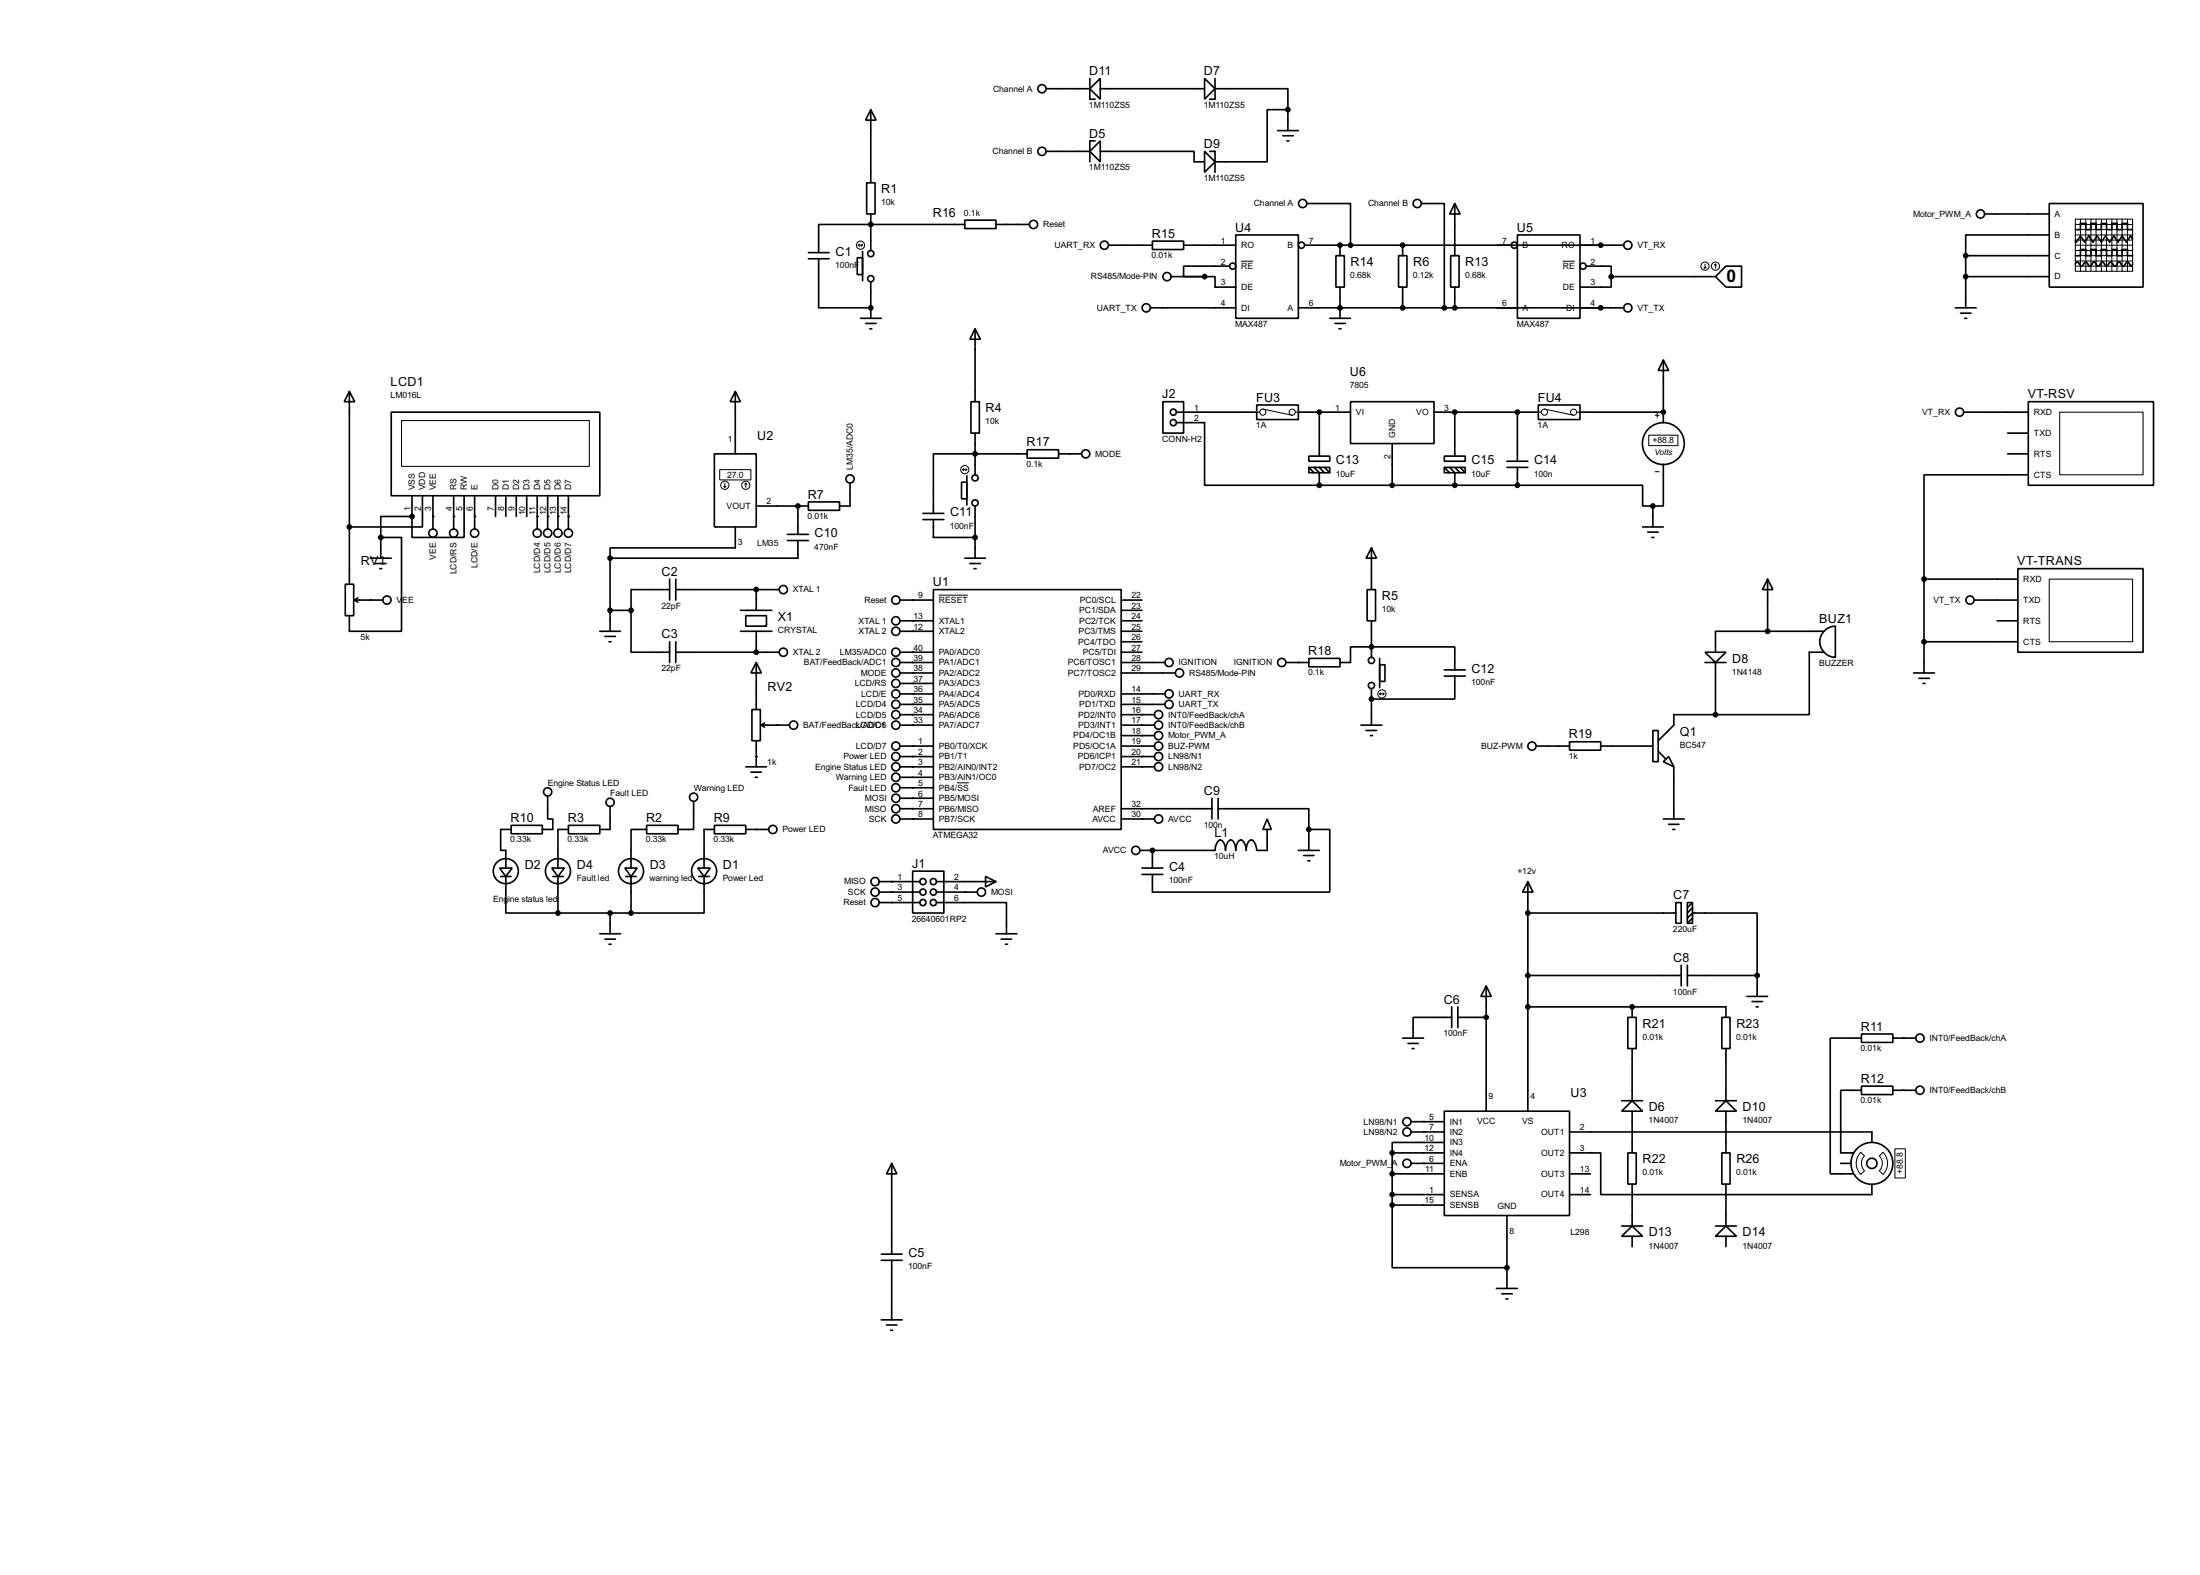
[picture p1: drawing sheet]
<svg xmlns="http://www.w3.org/2000/svg" width="536mm" height="383mm" viewBox="0 0 536 383" stroke-linecap="round" stroke-linejoin="round" font-family="sans-serif">
<g fill="none" stroke="#000" stroke-width=".4">
<path d="M265.5 19.1v5.1h1.3M293.4 19.1l2.6 2.5-2.6 2.6zM296 19.1v5.1h-1.3M212.1 26.7l1.3 2.6h-2.5zM212.1 26.7v17.8M254.8 21.6h10.7M254.8 36.9h10.7M265.5 21.6l2.5-2.5v5.1zM265.5 36.9l2.5-2.6v5.1zM266.8 34.3h-1.3v5.1M268 36.9h22.9v2.5h2.5M268 21.6h25.4"/>
<path d="M293.4 36.9l2.6 2.5-2.6 2.6zM294.7 36.9h1.3v5.1M296 21.6h17.7v5.1M311.2 31.8h5.1M312.5 33.1h2.5M313.5 34.3h.5M313.7 26.7h-5v12.7h-12.7M313.7 26.7v5.1M211.1 44.5h2.1v7.6h-2.1zM212.1 52.1v8.9M235 53.6h7.6v2.1h-7.6zM235 54.7h-35.6v6.8"/>
<path d="M242.6 54.7h8.2M270.1 59.7h10.6M280.7 58.7h7.6v2.1h-7.6zM288.3 59.7h12.7M301 57.2h15.3v20.3h-15.3zM317.8 59.7h77.7M318.3 49.6h10.7v10.1M326.4 59.7v2.6M341.7 59.7v2.6M346.3 49.6h5.5v25.4M354.4 49.6l1.3 2.5h-2.6zM354.4 49.6v12.7"/>
<path d="M369.6 57.2h15.3v20.3h-15.3zM483.4 52.1h15.8M499.2 49.6h22.8v20.3h-22.8zM499.2 57.2h-20.4v5.1M505.5 55.9h1.3v-1.5h1.3v1.5h1.2v-1.5h1.3v1.5h1.3v-1.5h1.2v1.5h1.3v-1.5h1.3v1.5h1.2v-1.5h1.3v1.5h1.3M519.5 58.2l-.5-.7-1 1.5-1.1-1.5-1 1.5-1-1.5-1 1.5-1-1.5-1 1.5-1.1-1.5-1 1.5-1-1.5-1 1.5-1-1.5-1 1.5-.3-.3M196.9 61.5h5.1M196.9 63h5.1M199.4 63v12h12.7M208.8 62.8h1.3v4.1h-1.3zM209.6 77.5h5.1M210.1 61.3v7.1"/>
<path d="M210.9 78.8h2.5M212.1 68.6v8.9M280.2 75h20.8M285.3 67.4h8.1M293.4 67.4h2.6v2.5h5M299.5 64.8h-11.2v2.6h5.1M316.3 75h79.2M323.9 77.5h5.1M325.2 78.8h2.5M325.4 62.3h2.1v7.6h-2.1zM326.4 69.9v7.6M340.7 62.3h2v7.6h-2z"/>
<path d="M341.7 69.9v5.1M353.4 62.3h2v7.6h-2zM354.4 69.9v5.1M386.4 64.8h6.1v2.6M392.5 67.4v2.5h-7.6M392.5 67.4h25.4M420.4 64.8h3.8v5.1h-3.8l-2.5-2.5zM476.3 75h5.1M477.6 76.3h2.5M478.6 77.5h.5M478.8 67.4h20.4M478.8 62.3v12.7"/>
<path d="M478.8 62.3h20.4M505.5 64.3l.5-.5 1 1 .5-.5a.54 .54 0 0 1 .8-.4l.2 .3a.58 .58 0 0 0 .6 .6 .58 .58 0 0 0 .5-.6l.5-.4 .5 .5a.54 .54 0 0 0 .7 .4l.8-.9 1 1 .5-.5a.54 .54 0 0 1 .8-.4l.8 .9 1-1 .7 .9a.6 .6 0 0 0 .9-.5l.4-.4 1 1 .3-.5M505.5 62.3h1.3v-1.5h1.3v1.5h1.2v-1.5h1.3v1.5h1.3v-1.5h1.2v1.5h1.3v-1.5h1.3v1.5h1.2v-1.5h1.3v1.5h1.3M85.1 95.3l1.3 2.5h-2.5zM85.1 95.3v47M179.1 95.3l1.3 2.5h-2.5zM179.1 95.3v15.2M211.9 80.1h.5M236.5 97.8h2.1v7.7h-2.1zM237.5 80.1l1.3 2.5h-2.5zM237.5 80.1v17.7M283.3 97.8h5v7.7h-5z"/>
<path d="M306.1 98.6h10.2v3.6h-10.2zM326.2 80.1h.5M329 97.8h20.3v10.2h-20.3zM374.7 98.6h10.2v3.6h-10.2zM405.2 87.7l1.3 2.5h-2.6zM405.2 87.7v15.2M494.1 97.8h30.5v20.4h-30.5zM95.3 100.4h50.8v20.3h-50.8zM174 110.5h10.2v17.8h-10.2zM207.1 117.7v5.5h-2.6M234.2 117.4h1.3v4.1h-1.3zM235.5 115.9v7.1"/>
<path d="M237.5 105.5v10.1M250.2 109.5h7.7v2.1h-7.7zM250.2 110.5h-22.8v14.5M257.9 110.5h5.6M286.6 102.9h6.8v15.3h28M286.6 100.4h19.5M316.3 100.4h12.7M318.8 111.1h5.1v1.2h-5.1zM318.8 113.8h5.1v1.3h-5.1zM318.8 113.8l1.3 1.3M320.1 113.8l1.3 1.3v3.1M321.4 100.4v10.7"/>
<path d="M321.4 118.2h48.2M321.4 113.8l1.2 1.3M322.6 113.8l1.3 1.3M339.1 108v10.2M349.3 100.4h25.4M351.8 111.1h5.1v1.2h-5.1zM351.8 113.8h5.1v1.3h-5.1zM351.8 113.8l1.3 1.3M353.1 113.8l1.3 1.3v3.1M354.4 100.4v10.7M354.4 113.8l1.3 1.3M355.7 113.8l1.2 1.3"/>
<path d="M367.1 113.8h5.1M367.1 112.3h5.1M369.6 118.2h30.5v5h2.5M369.6 100.4v11.9M369.6 113.8v4.4M384.9 100.4h20.3M405.2 113.1v10.1h-2.6M478.3 100.4h15.8M489 110.5h5.1M489 105.5h5.1M494.1 115.6h-25.4v25.4M90.2 135.9h5.1"/>
<path d="M91.5 137.2h2.5M92.5 138.5h.5M92.8 130.9h5v22.8h-12.7v-3.8M92.8 130.9v5M100.4 125.8h-7.6v5.1M100.4 120.7v5.1M102.9 120.7v7.6h-17.8M105.5 120.7v8.1M110.5 120.7v8.1M113.1 120.7v10.2h-12.7v-5.1M115.6 120.7v8.1M120.7 120.7v5.1"/>
<path d="M123.2 120.7v5.1M125.8 120.7v5.1M128.3 120.7v5.1M130.9 120.7v8.1M133.4 120.7v8.1M135.9 120.7v8.1M138.5 120.7v8.1M148.6 135.9v17.8M179.1 128.3v5.1h-30.5v2.5M184.2 123.2h12.7M191.8 131.6h5.1M191.8 130.1h5.1"/>
<path d="M194.4 123.2v6.9M194.4 131.6v4.3h-45.8M196.9 122.2h7.6v2.1h-7.6zM224.8 125h5.1M224.8 126.5h5.1M227.4 126.5v4.4h10.1M235 135.9h5.1M236.3 137.2h2.5M237.3 138.5h.5M237.5 123.2v12.7M334.1 133.4l1.2 2.5h-2.5zM334.1 133.4v10.2"/>
<path d="M400.1 128.3h5.1M401.4 129.6h2.5M402.4 130.9h.5M402.6 123.2v5.1M491.5 138.5h30.5v20.3h-30.5zM84.1 142.3h2.1v7.6h-2.1zM86.4 146.1h6.9M86.4 146.1l.8 .5M87.2 145.6l-.8 .5M146.1 153.7h5.1M147.4 155h2.5M148.4 156.3h.5"/>
<path d="M148.6 148.6h5.1M153.7 148.6v10.2h9.4M163.1 143.6h-9.4v5M163.1 141v5.1M163.1 156.3v5M164.6 143.6h25.2M164.6 158.8h25.2M164.6 141v5.1M164.6 156.3v5M180.4 148.6h7.6M180.4 153.7h7.6M181.7 149.9h5v2.6h-5z"/>
<path d="M184.2 143.6v5M184.2 153.7v5.1M219.3 153.7h8.1M219.3 146.1h8.1M219.3 158.8h8.1M219.3 151.2h8.1M227.4 143.6h45.7v58.4h-45.7zM273.1 148.6h5.1M273.1 153.7h5.1M273.1 156.3h5.1M273.1 146.1h5.1M273.1 158.8h5.1"/>
<path d="M273.1 151.2h5.1M333 143.6h2.1v7.6h-2.1zM334.1 151.2v8.9M415.3 158.8h5.1l-2.5 2.5zM430.6 141l1.3 2.6h-2.6zM430.6 153.7h-12.7v5.1M430.6 153.7h13.7M430.6 141v12.7M444.3 158.8h-3.6v15.2h-22.8M444.4 153.6a3.8 3.8 0 0 1 2.7-1.1v7.6a3.8 3.8 0 0 1-3.5-2.4 3.8 3.8 0 0 1 .8-4.1zM468.7 141v22.9M468.7 156.3h22.8"/>
<path d="M468.7 141h22.8M480.9 146.1h10.6M486.5 151.2h5M183.2 172.8h2v7.6h-2zM184.2 161.3l1.3 2.6h-2.6zM184.2 161.3v11.5M185.5 176.6h6.8M185.5 176.6l.7 .5M186.2 176.1l-.7 .5M219.3 174h8.1M219.3 169h8.1M219.3 171.5h8.1"/>
<path d="M219.3 161.3h8.1M219.3 163.9h8.1M219.3 176.6h8.1M219.3 166.4h8.1M273.1 174h8.1M273.1 169h10.7M273.1 171.5h10.7M273.1 161.3h10.7M273.1 163.9h13.2M273.1 176.6h8.1M273.1 179.1h8.1M313.2 161.3h5.6"/>
<path d="M318.8 160.3h7.6v2.1h-7.6zM326.4 161.3h2.6v-3.8h25.4v5.6M331.5 176.6h5.1M332.8 177.9h2.5M333.8 179.1h.5M334.1 167.7v8.9M336.1 161.9h1.3v4h-1.3zM336.1 160.3v7.1M351.8 163.1h5.1M351.8 164.6h5.1M354.4 164.6v5.6h-20.3M402.6 177.9h1.3v7.6h-1.3z"/>
<path d="M415.3 161.3h5.1M417.9 174h-10.2v2.6l-3.8 3.8M417.9 161.3v12.7M466.1 163.9h5.1M467.4 165.2h2.6M468.4 166.4h.5M133.4 193.9v5.5h1.3v2.6h-2.6M148.6 196.4v5.6h-2.5M169 195.1v6.9h-3.8M181.7 186.7h5M182.9 188h2.6M184 189.3h.5"/>
<path d="M184.2 180.4v6.3M219.3 181.7h8.1M219.3 196.9h8.1M219.3 186.7h8.1M219.3 189.3h8.1M219.3 199.4h8.1M219.3 184.2h8.1M219.3 191.8h8.1M219.3 194.4h8.1M273.1 181.7h8.1M273.1 196.9h22.1M273.1 186.7h8.1"/>
<path d="M273.1 199.4h8.1M273.1 184.2h8.1M295.2 194.4v5M296.7 196.9h22.1v5.1M296.7 194.4v5M308.7 199.4l1 2.6h-2.1zM374.2 181.7h8.1M382.3 180.6h7.6v2.1h-7.6zM389.9 181.7h12.7M403.9 182.9l1.8 1.8M405.2 185.5l1.3-1.3 1.2 2.5zM405.2 199.4h5.1"/>
<path d="M407.7 186.7v12.7M121.7 211.4h3.1l-1.6 2zM122 213.4h2.5M123.2 213.4v8.9h12.7M124.5 201h7.6v2h-7.6zM124.5 202h-2.5v5.1h1.2v4.3M134.4 211.4h3.1l-1.6 2zM134.7 213.4h2.5M135.9 213.4v8.9M138.5 201h7.6v2h-7.6zM138.5 202h-2.6v9.4M152.2 211.4h3l-1.5 2z"/>
<path d="M152.5 213.4h2.5M153.7 213.4v8.9M157.5 201h7.7v2h-7.7zM157.5 202h-3.8v9.4M170 211.4h3l-1.5 2zM170.2 213.4h2.6M171.5 213.4v8.9h-17.8M174 201h7.7v2h-7.7zM174 202h-2.5v9.4M181.7 202h5.6M214.2 214.7h9.9M214.2 219.8h9.9"/>
<path d="M214.2 217.2h9.9M222.3 212.1h7.6v10.2h-7.6zM228.1 219.8h17.1v7.6M228.1 214.7h14.5M228.1 217.2h10M240.1 213.4l2.5 1.3-2.5 1.3zM278.2 212.9h5.1M278.2 211.4h5.1M280.7 207.1v4.3M308.7 202v5.1h-2.6l-.2-1.3a1.3 1.3 0 0 0-1.4-1.2 2.73 2.73 0 0 0-.9 2.5l-.3-1.3a1.29 1.29 0 0 0-1.4-1.2 2.8 2.8 0 0 0-.9 2.5v-.7a2.03 2.03 0 0 0-1.2-1.9 2.68 2.68 0 0 0-1.3 2.6v-.7a2.06 2.06 0 0 0-1.3-1.9 2.68 2.68 0 0 0-1.2 2.6h-18.3M316.3 207.1h5.1M317.6 208.3h2.5"/>
<path d="M318.6 209.6h.5M318.8 202h5.1v15.2h-43.2v-4.3M318.8 202v5.1M372.2 214.7l1.2 2.5h-2.5zM372.2 214.7v55.9M406.5 200.7h2.5M407.5 202h.5M408.2 219.8h1.3v5h-1.3zM411 219.8h1.3v5h-1.3zM412.3 219.8l-1.3 1.2M135.9 222.3h17.8M146.1 227.4h5.1"/>
<path d="M147.4 228.7h2.5M148.4 229.9h.5M148.6 222.3v5.1M242.6 227.4h5.1M243.9 228.7h2.5M244.9 229.9h.5M372.2 222.3h36M372.2 237.5h37.3M409.5 235v5.1M411 223.6l1.3-1.3h15.7v15.2M411 237.5h17M411 235v5.1"/>
<path d="M412.3 221l-1.3 1.3M412.3 223.6l-1.3 1.2M428 237.5v5.1M341.7 252.8h5.1M343 254.1h2.5M344 255.3h.5M353.6 247.7h-9.4v5.1M353.6 245.2v5M355.1 247.7h6.9M355.1 245.2v5M362 240.1l1.3 2.5h-2.6zM362 240.1v30.5"/>
<path d="M372.2 245.2h48.2v2.5M396.5 247.7h2.1v7.6h-2.1zM397.6 245.2v2.5M397.6 255.3v12.7M419.4 247.7h2v7.6h-2zM420.4 255.3v12.7M425.5 242.6h5.1M426.8 243.9h2.5M427.8 245.2h.5M453.4 251.8h7.7v2h-7.7zM453.4 252.8h-7.6v33h5.6M461.1 252.8h5.6"/>
<path d="M343.7 275.6h8.1M343.7 273.1h8.1M351.8 270.6h30.5v25.4h-30.5zM351.8 278.2h-12.7v2.5M382.3 275.6h73.7v2.6M395 268h5.1M397.6 268l2.5 2.6h-5.1zM397.6 270.6v10.1M417.9 268h5.1M420.4 268l2.6 2.6h-5.1zM420.4 270.6v10.1M453.4 264.5h7.7v2h-7.7z"/>
<path d="M453.4 265.5h-5v15.2h3M461.1 265.5h5.6M217.2 283.3l1.3 2.5h-2.5zM217.2 283.3v22.1M339.1 293.4v15.3h28M339.1 280.7v12.7M339.1 285.8h12.7M339.1 280.7h12.7M339.1 290.9h12.7M339.1 293.4h12.7M343.7 283.3h8.1M367.1 296v17.7"/>
<path d="M382.3 280.7h7.6v10.2h66.1v-2.6M382.3 285.8h5.1M382.3 290.9h5.1M395 298.5h5.1M396.5 280.7h2.1v7.6h-2.1zM397.6 288.3v10.2M417.9 298.5h5.1M419.4 280.7h2v7.6h-2zM420.4 288.3v10.2M448.4 283.3h2.5M214.7 306.9h5.1M214.7 305.4h5.1"/>
<path d="M217.2 306.9v14.5M364.5 313.7h5.1M365.8 315h2.6M366.8 316.3h.5M395 301l2.6-2.5 2.5 2.5zM397.6 301v2.6M417.9 301l2.5-2.5 2.6 2.5zM420.4 301v2.6M214.7 321.4h5.1M216 322.6h2.5M217 323.9h.5"/>
<circle cx="253.8" cy="36.9" r="1"/>
<circle cx="253.8" cy="21.6" r="1"/>
<circle cx="251.7" cy="54.7" r="1"/>
<circle cx="269" cy="59.7" r="1"/>
<circle cx="317" cy="59.7" r=".75"/>
<circle cx="317.3" cy="49.6" r="1"/>
<circle cx="345.2" cy="49.6" r="1"/>
<circle cx="368.8" cy="59.7" r=".75"/>
<circle cx="396.5" cy="59.7" r="1"/>
<circle cx="482.4" cy="52.1" r="1"/>
<circle cx="212.1" cy="67.9" r=".75"/>
<circle cx="212.1" cy="61.8" r=".75"/>
<circle cx="279.2" cy="75" r="1"/>
<circle cx="284.2" cy="67.4" r="1"/>
<circle cx="300.2" cy="64.8" r=".75"/>
<circle cx="385.6" cy="64.8" r=".75"/>
<circle cx="396.5" cy="75" r="1"/>
<circle cx="207" cy="116.6" r="1"/>
<circle cx="237.5" cy="116.4" r=".75"/>
<circle cx="264.4" cy="110.5" r="1"/>
<circle cx="285.8" cy="100.4" r=".75"/>
<circle cx="285.8" cy="102.9" r=".75"/>
<circle cx="405.1" cy="108" r="5.1"/>
<circle cx="477.3" cy="100.4" r="1"/>
<circle cx="105.4" cy="129.8" r="1"/>
<circle cx="110.5" cy="129.8" r="1"/>
<circle cx="115.6" cy="129.8" r="1"/>
<circle cx="130.8" cy="129.8" r="1"/>
<circle cx="133.4" cy="129.8" r="1"/>
<circle cx="135.9" cy="129.8" r="1"/>
<circle cx="138.4" cy="129.8" r="1"/>
<circle cx="237.5" cy="122.5" r=".75"/>
<circle cx="94.2" cy="146.1" r="1"/>
<circle cx="190.8" cy="158.8" r="1"/>
<circle cx="190.8" cy="143.6" r="1"/>
<circle cx="218.2" cy="146.1" r="1"/>
<circle cx="218.2" cy="151.2" r="1"/>
<circle cx="218.2" cy="153.7" r="1"/>
<circle cx="218.2" cy="158.8" r="1"/>
<circle cx="479.8" cy="146.1" r="1"/>
<circle cx="193.3" cy="176.6" r="1"/>
<circle cx="218.2" cy="174" r="1"/>
<circle cx="218.2" cy="176.6" r="1"/>
<circle cx="218.2" cy="166.4" r="1"/>
<circle cx="218.2" cy="169" r="1"/>
<circle cx="218.2" cy="171.5" r="1"/>
<circle cx="218.2" cy="163.9" r="1"/>
<circle cx="218.2" cy="161.3" r="1"/>
<circle cx="282.2" cy="176.6" r="1"/>
<circle cx="282.2" cy="174" r="1"/>
<circle cx="282.2" cy="179.1" r="1"/>
<circle cx="284.7" cy="171.5" r="1"/>
<circle cx="284.7" cy="169" r="1"/>
<circle cx="284.7" cy="161.3" r="1"/>
<circle cx="287.3" cy="163.9" r="1"/>
<circle cx="312.2" cy="161.3" r="1"/>
<circle cx="334" cy="160.8" r=".75"/>
<circle cx="334" cy="166.9" r=".75"/>
<circle cx="133.4" cy="192.8" r="1"/>
<circle cx="148.6" cy="195.4" r="1"/>
<circle cx="168.9" cy="194.1" r="1"/>
<circle cx="218.2" cy="191.8" r="1"/>
<circle cx="218.2" cy="181.7" r="1"/>
<circle cx="218.2" cy="189.3" r="1"/>
<circle cx="218.2" cy="186.7" r="1"/>
<circle cx="218.2" cy="199.4" r="1"/>
<circle cx="218.2" cy="184.2" r="1"/>
<circle cx="218.2" cy="196.9" r="1"/>
<circle cx="218.2" cy="194.4" r="1"/>
<circle cx="282.2" cy="184.2" r="1"/>
<circle cx="282.2" cy="181.7" r="1"/>
<circle cx="282.2" cy="186.7" r="1"/>
<circle cx="282.2" cy="199.4" r="1"/>
<circle cx="373.1" cy="181.7" r="1"/>
<circle cx="123.2" cy="212.1" r="3.1"/>
<circle cx="135.9" cy="212.1" r="3.1"/>
<circle cx="153.7" cy="212.1" r="3.1"/>
<circle cx="171.5" cy="212.1" r="3.1"/>
<circle cx="188.2" cy="202" r="1"/>
<circle cx="213.1" cy="219.8" r="1"/>
<circle cx="213.1" cy="217.2" r="1"/>
<circle cx="213.1" cy="214.7" r="1"/>
<circle cx="224.8" cy="219.8" r=".75"/>
<circle cx="224.8" cy="214.7" r=".75"/>
<circle cx="224.8" cy="217.2" r=".75"/>
<circle cx="227.3" cy="214.7" r=".75"/>
<circle cx="227.3" cy="217.2" r=".75"/>
<circle cx="227.3" cy="219.8" r=".75"/>
<circle cx="239" cy="217.2" r="1"/>
<circle cx="276.6" cy="207.1" r="1"/>
<circle cx="467.6" cy="252.8" r="1"/>
<circle cx="342.7" cy="275.6" r="1"/>
<circle cx="342.7" cy="273.1" r="1"/>
<circle cx="467.6" cy="265.5" r="1"/>
<circle cx="342.7" cy="283.3" r="1"/>
<circle cx="455.9" cy="283.3" r="5.1"/>
<circle cx="455.9" cy="283.3" r="1.25"/>
</g>
<g fill="#000">
<circle cx="212.1" cy="54.7" r=".2"/>
<circle cx="326.4" cy="59.7" r=".2"/>
<circle cx="341.7" cy="59.7" r=".2"/>
<circle cx="389.9" cy="59.7" r=".2"/>
<circle cx="212.1" cy="75" r=".2"/>
<circle cx="326.4" cy="75" r=".2"/>
<circle cx="389.9" cy="75" r=".2"/>
<circle cx="260.4" cy="110.5" r=".2"/>
<circle cx="321.4" cy="118.2" r=".2"/>
<circle cx="354.4" cy="100.4" r=".2"/>
<circle cx="354.4" cy="118.2" r=".2"/>
<circle cx="369.6" cy="118.2" r=".2"/>
<circle cx="405.2" cy="100.4" r=".2"/>
<circle cx="100.4" cy="125.8" r=".2"/>
<circle cx="105.5" cy="125.8" r=".2"/>
<circle cx="110.5" cy="125.8" r=".2"/>
<circle cx="115.6" cy="125.8" r=".2"/>
<circle cx="130.9" cy="125.8" r=".2"/>
<circle cx="133.4" cy="125.8" r=".2"/>
<circle cx="135.9" cy="125.8" r=".2"/>
<circle cx="138.5" cy="125.8" r=".2"/>
<circle cx="194.4" cy="123.2" r=".2"/>
<circle cx="90.2" cy="146.1" r=".2"/>
<circle cx="222.3" cy="153.7" r=".2"/>
<circle cx="222.3" cy="158.8" r=".2"/>
<circle cx="222.3" cy="151.2" r=".2"/>
<circle cx="222.3" cy="146.1" r=".2"/>
<circle cx="334.1" cy="157.5" r=".2"/>
<circle cx="189.3" cy="176.6" r=".2"/>
<circle cx="222.3" cy="169" r=".2"/>
<circle cx="222.3" cy="166.4" r=".2"/>
<circle cx="222.3" cy="163.9" r=".2"/>
<circle cx="222.3" cy="176.6" r=".2"/>
<circle cx="222.3" cy="174" r=".2"/>
<circle cx="222.3" cy="171.5" r=".2"/>
<circle cx="222.3" cy="161.3" r=".2"/>
<circle cx="278.2" cy="176.6" r=".2"/>
<circle cx="278.2" cy="174" r=".2"/>
<circle cx="278.2" cy="179.1" r=".2"/>
<circle cx="316.3" cy="161.3" r=".2"/>
<circle cx="334.1" cy="170.2" r=".2"/>
<circle cx="184.2" cy="184.2" r=".2"/>
<circle cx="222.3" cy="186.7" r=".2"/>
<circle cx="222.3" cy="184.2" r=".2"/>
<circle cx="222.3" cy="194.4" r=".2"/>
<circle cx="222.3" cy="199.4" r=".2"/>
<circle cx="222.3" cy="196.9" r=".2"/>
<circle cx="222.3" cy="181.7" r=".2"/>
<circle cx="222.3" cy="191.8" r=".2"/>
<circle cx="278.2" cy="184.2" r=".2"/>
<circle cx="278.2" cy="199.4" r=".2"/>
<circle cx="278.2" cy="181.7" r=".2"/>
<circle cx="278.2" cy="186.7" r=".2"/>
<circle cx="184.2" cy="202" r=".2"/>
<circle cx="217.2" cy="217.2" r=".2"/>
<circle cx="217.2" cy="214.7" r=".2"/>
<circle cx="217.2" cy="219.8" r=".2"/>
<circle cx="235" cy="217.2" r=".2"/>
<circle cx="280.7" cy="207.1" r=".2"/>
<circle cx="397.6" cy="245.2" r=".2"/>
<circle cx="463.6" cy="252.8" r=".2"/>
<circle cx="346.8" cy="273.1" r=".2"/>
<circle cx="346.8" cy="275.6" r=".2"/>
<circle cx="463.6" cy="265.5" r=".2"/>
<circle cx="346.8" cy="283.3" r=".2"/>
</g>
<g fill="#000" stroke="#000" stroke-width=".4">
<circle cx="313.7" cy="26.7" r=".5"/>
<circle cx="212.1" cy="54.7" r=".5"/>
<circle cx="326.4" cy="59.7" r=".5"/>
<circle cx="328.9" cy="59.7" r=".5"/>
<circle cx="341.6" cy="59.7" r=".5"/>
<circle cx="389.9" cy="59.7" r=".5"/>
<circle cx="212.1" cy="75" r=".5"/>
<circle cx="293.4" cy="67.4" r=".5"/>
<circle cx="326.4" cy="75" r=".5"/>
<circle cx="341.6" cy="75" r=".5"/>
<circle cx="351.8" cy="75" r=".5"/>
<circle cx="354.3" cy="75" r=".5"/>
<circle cx="389.9" cy="75" r=".5"/>
<circle cx="392.4" cy="67.4" r=".5"/>
<circle cx="478.8" cy="62.3" r=".5"/>
<circle cx="478.8" cy="67.4" r=".5"/>
<circle cx="237.5" cy="110.5" r=".5"/>
<circle cx="321.3" cy="118.2" r=".5"/>
<circle cx="321.3" cy="100.4" r=".5"/>
<circle cx="339.1" cy="118.2" r=".5"/>
<circle cx="354.3" cy="118.2" r=".5"/>
<circle cx="354.3" cy="100.4" r=".5"/>
<circle cx="369.6" cy="118.2" r=".5"/>
<circle cx="369.6" cy="100.4" r=".5"/>
<circle cx="405.1" cy="100.4" r=".5"/>
<circle cx="85.1" cy="128.3" r=".5"/>
<circle cx="92.7" cy="130.9" r=".5"/>
<circle cx="100.3" cy="125.8" r=".5"/>
<circle cx="148.6" cy="135.9" r=".5"/>
<circle cx="194.3" cy="123.2" r=".5"/>
<circle cx="237.5" cy="130.9" r=".5"/>
<circle cx="402.6" cy="123.2" r=".5"/>
<circle cx="148.6" cy="148.6" r=".5"/>
<circle cx="153.7" cy="148.6" r=".5"/>
<circle cx="184.2" cy="158.8" r=".5"/>
<circle cx="184.2" cy="143.6" r=".5"/>
<circle cx="334" cy="157.5" r=".5"/>
<circle cx="430.5" cy="153.7" r=".5"/>
<circle cx="468.6" cy="156.3" r=".5"/>
<circle cx="468.6" cy="141" r=".5"/>
<circle cx="334" cy="170.2" r=".5"/>
<circle cx="417.8" cy="174" r=".5"/>
<circle cx="280.7" cy="207.1" r=".5"/>
<circle cx="318.8" cy="202" r=".5"/>
<circle cx="135.9" cy="222.3" r=".5"/>
<circle cx="148.6" cy="222.3" r=".5"/>
<circle cx="153.7" cy="222.3" r=".5"/>
<circle cx="372.1" cy="237.5" r=".5"/>
<circle cx="372.1" cy="222.3" r=".5"/>
<circle cx="428" cy="237.5" r=".5"/>
<circle cx="362" cy="247.7" r=".5"/>
<circle cx="372.1" cy="245.2" r=".5"/>
<circle cx="397.5" cy="245.2" r=".5"/>
<circle cx="339.1" cy="285.8" r=".5"/>
<circle cx="339.1" cy="280.7" r=".5"/>
<circle cx="339.1" cy="290.9" r=".5"/>
<circle cx="339.1" cy="293.4" r=".5"/>
<circle cx="367" cy="308.7" r=".5"/>
</g>
<g fill="none" stroke="#000" stroke-width=".24">
<path d="M209.1 59.7h1M209.1 59.7l.3 .3M209.4 59.5l-.3 .2M209.9 59.5l.2 .2M210.1 59.7l-.2 .3M505.5 59.7h14M505.5 57.2h14M505.5 54.7h14M505.5 55.9h14M505.5 58.5h14M506.8 53.4v12.7M508.1 53.4v12.7"/>
<path d="M509.3 53.4v12.7M510.6 53.4v12.7M511.9 53.4v12.7M513.1 53.4v12.7M514.4 53.4v12.7M515.7 53.4v12.7M516.9 53.4v12.7M518.2 53.4v12.7M302.3 63.6h3M380.6 63.6h3M415.1 65.1l.2 .2M415.3 64.3v1"/>
<path d="M415.6 65.1l-.3 .2M417.9 64.3l.2 .3M417.9 64.3l-.3 .3M417.9 64.3v1M505.5 61h14M505.5 62.3h14M505.5 63.6h14M505.5 64.8h14M307.6 99.6l7.2 1.5M376.2 99.6l7.1 1.5M175.3 114.4h7.6v2.5h-7.6zM176.3 118.4l.3 .3"/>
<path d="M176.6 117.7v1M176.8 118.4l-.2 .3M181.7 117.7l-.3 .2M181.7 117.7l.2 .2M181.7 117.7v1M234.5 114.4h1M234.5 114.4l.3 .2M234.8 114.1l-.3 .3M235.3 114.1l.2 .3M235.5 114.4l-.2 .2M306.1 100.4h.8M315.5 100.4h.8"/>
<path d="M374.7 100.4h.8M384.1 100.4h.8M401.6 106h7.1v2.5h-7.1zM403.2 101.1h1M403.2 114.9h1M403.7 100.6v1.1M228.7 144.9h7.1M336.1 169h1M336.1 169l.3 .2M336.4 168.7l-.3 .3M336.9 168.7l.2 .3M337.1 169l-.2 .2"/>
<path d="M233.2 190.6h2.8M461.6 279.7h2.5v7.1h-2.5zM453.3 280.6l.9 .9a2.54 2.54 0 0 0 0 3.6l-.9 .9a3.8 3.8 0 0 1 0-5.4zM458.7 280.6a3.8 3.8 0 0 1 0 5.4l-.9-.9a2.54 2.54 0 0 0 0-3.6z"/>
<circle cx="209.6" cy="59.7" r="1"/>
<circle cx="415.3" cy="64.8" r="1"/>
<circle cx="417.8" cy="64.8" r="1"/>
<circle cx="176.5" cy="118.2" r="1"/>
<circle cx="181.6" cy="118.2" r="1"/>
<circle cx="235" cy="114.4" r="1"/>
<circle cx="307.6" cy="100.4" r=".75"/>
<circle cx="314.7" cy="100.4" r=".75"/>
<circle cx="376.2" cy="100.4" r=".75"/>
<circle cx="383.3" cy="100.4" r=".75"/>
<circle cx="336.6" cy="169" r="1"/>
</g>
<path d="M505.5 53.4h14v12.7h-14zM97.8 102.4h45.8v11.2h-45.8zM501.7 100.4h20.3v15.2h-20.3zM499.2 141h20.3v15.3h-20.3z" fill="none" stroke="#000" stroke-width=".25"/>
<text font-size="4.8" x="420.6" y="68.7">0</text>
<g font-size="3.4">
<text x="265.3" y="18.3">D11</text>
<text x="293.3" y="18.3">D7</text>
<text x="265.3" y="33.5">D5</text>
<text x="293.3" y="36">D9</text>
<text x="214.7" y="47.1">R1</text>
<text x="227.2" y="52.8">R16</text>
<text x="280.6" y="57.9">R15</text>
<text x="300.9" y="56.4">U4</text>
<text x="369.5" y="56.4">U5</text>
<text x="203.5" y="62.2">C1</text>
<text x="329" y="64.8">R14</text>
<text x="344.2" y="64.8">R6</text>
<text x="356.9" y="64.8">R13</text>
<text x="95.2" y="94">LCD1</text>
<text x="328.8" y="91.5">U6</text>
<text x="240.1" y="100.3">R4</text>
<text x="283.1" y="97">J2</text>
<text x="306" y="97.8">FU3</text>
<text x="374.6" y="97.8">FU4</text>
<text x="493.9" y="97">VT-RSV</text>
<text x="184.5" y="107.2">U2</text>
<text x="250.1" y="108.7">R17</text>
<text x="325.4" y="113">C13</text>
<text x="358.4" y="113">C15</text>
<text x="373.7" y="113">C14</text>
<text x="196.8" y="121.4">R7</text>
<text x="231.4" y="125.7">C11</text>
<text x="198.4" y="130.9">C10</text>
<text x="87.9" y="137.6">RV1</text>
<text x="491.4" y="137.6">VT-TRANS</text>
<text x="161.2" y="140.2">C2</text>
<text x="227.2" y="142.8">U1</text>
<text x="336.6" y="146.1">R5</text>
<text x="161.2" y="155.5">C3</text>
<text x="189.5" y="151.2">X1</text>
<text x="443.1" y="151.7">BUZ1</text>
<text x="318.7" y="159.5">R18</text>
<text x="421.9" y="161.4">D8</text>
<text x="358.4" y="163.9">C12</text>
<text x="187" y="168.2">RV2</text>
<text x="382.2" y="179.8">R19</text>
<text x="409.2" y="179.1">Q1</text>
<text x="293.3" y="193.6">C9</text>
<text x="124.4" y="200.2">R10</text>
<text x="138.3" y="200.2">R3</text>
<text x="157.4" y="200.2">R2</text>
<text x="173.9" y="200.2">R9</text>
<text x="295.8" y="203.7">L1</text>
<text x="127.8" y="211.6">D2</text>
<text x="140.5" y="211.6">D4</text>
<text x="158.3" y="211.6">D3</text>
<text x="176.1" y="211.6">D1</text>
<text x="222.2" y="211.3">J1</text>
<text x="284.8" y="212.2">C4</text>
<text x="407.6" y="219">C7</text>
<text x="407.6" y="234.2">C8</text>
<text x="351.7" y="244.4">C6</text>
<text x="400.1" y="250.3">R21</text>
<text x="423" y="250.3">R23</text>
<text x="453.3" y="251">R11</text>
<text x="453.3" y="263.7">R12</text>
<text x="382.6" y="267.2">U3</text>
<text x="401.6" y="270.6">D6</text>
<text x="424.5" y="270.6">D10</text>
<text x="400.1" y="283.3">R22</text>
<text x="423" y="283.3">R26</text>
<text x="401.6" y="301.1">D13</text>
<text x="424.5" y="301.1">D14</text>
<text x="221.3" y="306.1">C5</text>
</g>
<g font-size="2.4">
<text x="241.9" y="22.3">Channel A</text>
<text x="265.3" y="26.2">1M110ZS5</text>
<text x="293.2" y="26.2">1M110ZS5</text>
<text x="241.8" y="37.5">Channel B</text>
<text x="265.3" y="41.5">1M110ZS5</text>
<text x="293.2" y="44.1">1M110ZS5</text>
<text x="214.6" y="50">10k</text>
<text x="234.8" y="52.7">0.1k</text>
<text x="305.4" y="50.2">Channel A</text>
<text x="333.2" y="50.2">Channel B</text>
<text x="466" y="52.8">Motor_PWM_A</text>
<text x="500.4" y="52.8">A</text>
<text x="254.1" y="55.4">Reset</text>
<text x="297.4" y="59.3">1</text>
<text x="318.8" y="59.3">7</text>
<text x="365.9" y="59.3">7</text>
<text x="387.4" y="59.3">1</text>
<text x="500.4" y="57.9">B</text>
<text x="203.5" y="65.3">100nF</text>
<text x="256.8" y="60.4">UART_RX</text>
<text x="280.5" y="62.8">0.01k</text>
<text x="297.4" y="64.4">2</text>
<text x="302.3" y="60.4">RO</text>
<text x="302.3" y="65.5">RE</text>
<text x="313.6" y="60.4">B</text>
<text x="370.9" y="60.4">B</text>
<text x="380.4" y="60.4">RO</text>
<text x="380.6" y="65.5">RE</text>
<text x="387.4" y="64.4">2</text>
<text x="398.8" y="60.4">VT_RX</text>
<text x="500.4" y="62.9">C</text>
<text x="265.7" y="68.1">RS485/Mode-PIN</text>
<text x="297.4" y="69.5">3</text>
<text x="302.3" y="70.6">DE</text>
<text x="328.9" y="67.7">0.68k</text>
<text x="344.2" y="67.7">0.12k</text>
<text x="356.9" y="67.7">0.68k</text>
<text x="380.6" y="70.6">DE</text>
<text x="387.4" y="69.5">3</text>
<text x="500.4" y="68.1">D</text>
<text x="267.2" y="75.6">UART_TX</text>
<text x="297.4" y="74.6">4</text>
<text x="302.3" y="75.6">DI</text>
<text x="313.6" y="75.6">A</text>
<text x="318.8" y="74.6">6</text>
<text x="365.9" y="74.6">6</text>
<text x="370.9" y="75.6">A</text>
<text x="381.5" y="75.6">DI</text>
<text x="387.4" y="74.6">4</text>
<text x="398.8" y="75.6">VT_TX</text>
<text x="300.8" y="79.6">MAX487</text>
<text x="369.4" y="79.6">MAX487</text>
<text x="328.8" y="94.5">7805</text>
<text x="95.1" y="97">LM016L</text>
<text x="290.9" y="100">1</text>
<text x="325.3" y="100">1</text>
<text x="330.3" y="101">VI</text>
<text x="345" y="101">VO</text>
<text x="351.8" y="100">3</text>
<text x="468.2" y="101">VT_RX</text>
<text x="495.4" y="101">RXD</text>
<text x="177.3" y="107.6">1</text>
<text x="240" y="103.4">10k</text>
<text x="283.1" y="107.6">CONN-H2</text>
<text x="290.9" y="102.5">2</text>
<text x="305.9" y="104.3">1A</text>
<text x="339.8" y="106.7" transform="rotate(-90 339.8 106.7)">GND</text>
<text x="374.5" y="104.3">1A</text>
<text x="402.6" y="107.9">+88.8</text>
<text x="495.4" y="106.2">TXD</text>
<text x="250" y="113.6">0.1k</text>
<text x="266.8" y="111.2">MODE</text>
<text x="338.7" y="111.7" transform="rotate(-90 338.7 111.7)">2</text>
<text x="495.4" y="111.2">RTS</text>
<text x="101.1" y="119.4" transform="rotate(-90 101.1 119.4)">VSS</text>
<text x="103.6" y="119.4" transform="rotate(-90 103.6 119.4)">VDD</text>
<text x="106.2" y="119.4" transform="rotate(-90 106.2 119.4)">VEE</text>
<text x="111.2" y="119.4" transform="rotate(-90 111.2 119.4)">RS</text>
<text x="113.8" y="119.4" transform="rotate(-90 113.8 119.4)">RW</text>
<text x="116.3" y="119.4" transform="rotate(-90 116.3 119.4)">E</text>
<text x="121.4" y="119.4" transform="rotate(-90 121.4 119.4)">D0</text>
<text x="123.9" y="119.4" transform="rotate(-90 123.9 119.4)">D1</text>
<text x="126.5" y="119.4" transform="rotate(-90 126.5 119.4)">D2</text>
<text x="129" y="119.4" transform="rotate(-90 129 119.4)">D3</text>
<text x="131.6" y="119.4" transform="rotate(-90 131.6 119.4)">D4</text>
<text x="134.1" y="119.4" transform="rotate(-90 134.1 119.4)">D5</text>
<text x="136.6" y="119.4" transform="rotate(-90 136.6 119.4)">D6</text>
<text x="139.2" y="119.4" transform="rotate(-90 139.2 119.4)">D7</text>
<text x="177.1" y="116.3">27.0</text>
<text x="207.8" y="114.3" transform="rotate(-90 207.8 114.3)">LM35/ADC0</text>
<text x="325.4" y="116.1">10uF</text>
<text x="358.4" y="116.1">10uF</text>
<text x="373.6" y="116.1">100n</text>
<text x="495.4" y="116.3">CTS</text>
<text x="100" y="124.3" transform="rotate(-90 100 124.3)">1</text>
<text x="102.5" y="124.4" transform="rotate(-90 102.5 124.4)">2</text>
<text x="105.1" y="124.4" transform="rotate(-90 105.1 124.4)">3</text>
<text x="110.1" y="124.3" transform="rotate(-90 110.1 124.3)">4</text>
<text x="112.7" y="124.3" transform="rotate(-90 112.7 124.3)">5</text>
<text x="115.2" y="124.4" transform="rotate(-90 115.2 124.4)">6</text>
<text x="120.3" y="124.3" transform="rotate(-90 120.3 124.3)">7</text>
<text x="122.8" y="124.3" transform="rotate(-90 122.8 124.3)">8</text>
<text x="125.4" y="124.3" transform="rotate(-90 125.4 124.3)">9</text>
<text x="127.9" y="125.5" transform="rotate(-90 127.9 125.5)">10</text>
<text x="130.5" y="125.4" transform="rotate(-90 130.5 125.4)">11</text>
<text x="133" y="125.5" transform="rotate(-90 133 125.5)">12</text>
<text x="135.5" y="125.5" transform="rotate(-90 135.5 125.5)">13</text>
<text x="138.1" y="125.5" transform="rotate(-90 138.1 125.5)">14</text>
<text x="177" y="123.9">VOUT</text>
<text x="186.7" y="122.8">2</text>
<text x="196.7" y="126.3">0.01k</text>
<text x="231.4" y="128.8">100nF</text>
<text x="106.2" y="136.3" transform="rotate(-90 106.2 136.3)">VEE</text>
<text x="179.8" y="132.7">3</text>
<text x="184.4" y="133">LM35</text>
<text x="198.4" y="133.8">470nF</text>
<text x="111.2" y="139.9" transform="rotate(-90 111.2 139.9)">LCD/RS</text>
<text x="116.3" y="138.3" transform="rotate(-90 116.3 138.3)">LCD/E</text>
<text x="131.6" y="139.6" transform="rotate(-90 131.6 139.6)">LCD/D4</text>
<text x="134.1" y="139.6" transform="rotate(-90 134.1 139.6)">LCD/D5</text>
<text x="136.6" y="139.6" transform="rotate(-90 136.6 139.6)">LCD/D6</text>
<text x="139.2" y="139.6" transform="rotate(-90 139.2 139.6)">LCD/D7</text>
<text x="492.8" y="141.7">RXD</text>
<text x="96.6" y="146.8">V</text>
<text x="98" y="146.8">EE</text>
<text x="161.1" y="148.2">22pF</text>
<text x="193.1" y="144.3">XTAL 1</text>
<text x="210.6" y="146.8">Reset</text>
<text x="223.7" y="145.7">9</text>
<text x="228.7" y="146.8">RESET</text>
<text x="262.8" y="149.3">PC1/SDA</text>
<text x="263" y="146.8">PC0/SCL</text>
<text x="275.6" y="145.7">22</text>
<text x="275.6" y="148.2">23</text>
<text x="336.6" y="149.1">10k</text>
<text x="470.9" y="146.8">VT_TX</text>
<text x="492.8" y="146.8">TXD</text>
<text x="87.9" y="155.8">5k</text>
<text x="189.5" y="154.2">CRYSTAL</text>
<text x="209.1" y="154.4">XTAL 2</text>
<text x="209.1" y="151.9">XTAL 1</text>
<text x="222.5" y="153.3">12</text>
<text x="222.5" y="150.8">13</text>
<text x="228.7" y="154.4">XTAL2</text>
<text x="228.7" y="151.9">XTAL1</text>
<text x="262.7" y="154.4">PC3/TMS</text>
<text x="262.9" y="151.9">PC2/TCK</text>
<text x="275.6" y="150.8">24</text>
<text x="275.6" y="153.3">25</text>
<text x="275.6" y="155.9">26</text>
<text x="492.8" y="151.9">RTS</text>
<text x="193.1" y="159.5">XTAL 2</text>
<text x="204.6" y="159.5">LM35/ADC0</text>
<text x="222.5" y="160.9">39</text>
<text x="222.5" y="158.4">40</text>
<text x="228.7" y="159.5">PA0/ADC0</text>
<text x="262.6" y="157">PC4/TDO</text>
<text x="263.7" y="159.5">PC5/TDI</text>
<text x="275.6" y="158.4">27</text>
<text x="275.6" y="160.9">28</text>
<text x="492.8" y="157">CTS</text>
<text x="161.1" y="163.4">22pF</text>
<text x="195.8" y="162">BAT/FeedBack/ADC1</text>
<text x="208.2" y="167.1">LCD/RS</text>
<text x="209.7" y="164.6">MODE</text>
<text x="222.5" y="166">37</text>
<text x="222.5" y="163.5">38</text>
<text x="228.7" y="167.1">PA3/ADC3</text>
<text x="228.7" y="164.6">PA2/ADC2</text>
<text x="228.7" y="162">PA1/ADC1</text>
<text x="260.1" y="162">PC6/TOSC1</text>
<text x="260.1" y="164.6">PC7/TOSC2</text>
<text x="275.6" y="163.5">29</text>
<text x="287.1" y="162">IGNITION</text>
<text x="289.6" y="164.6">RS485/Mode-PIN</text>
<text x="300.5" y="162">IGNITION</text>
<text x="318.6" y="164.4">0.1k</text>
<text x="358.4" y="166.9">100nF</text>
<text x="421.9" y="164.3">1N4148</text>
<text x="443.1" y="162.2">BUZZER</text>
<text x="208.4" y="172.2">LCD/D4</text>
<text x="209.7" y="169.7">LCD/E</text>
<text x="222.5" y="173.6">34</text>
<text x="222.5" y="171.1">35</text>
<text x="222.5" y="168.6">36</text>
<text x="228.7" y="172.2">PA5/ADC5</text>
<text x="228.7" y="169.7">PA4/ADC4</text>
<text x="262.7" y="169.7">PD0/RXD</text>
<text x="262.9" y="172.2">PD1/TXD</text>
<text x="275.6" y="168.6">14</text>
<text x="275.6" y="171.1">15</text>
<text x="275.6" y="173.6">16</text>
<text x="287.1" y="169.7">UART_RX</text>
<text x="287.1" y="172.2">UART_TX</text>
<text x="195.6" y="177.3">BAT/FeedBacLCD/D6</text>
<text x="208.4" y="174.7">LCD/D5</text>
<text x="208.5" y="177.3">k/ADC1</text>
<text x="222.5" y="176.2">33</text>
<text x="228.7" y="177.3">PA7/ADC7</text>
<text x="228.7" y="174.7">PA6/ADC6</text>
<text x="261.4" y="179.8">PD4/OC1B</text>
<text x="262.6" y="174.7">PD2/INT0</text>
<text x="262.6" y="177.3">PD3/INT1</text>
<text x="275.6" y="176.2">17</text>
<text x="275.6" y="178.7">18</text>
<text x="284.5" y="174.7">INT0/FeedBack/chA</text>
<text x="284.5" y="177.3">INT0/FeedBack/chB</text>
<text x="284.5" y="179.8">Motor_PWM_A</text>
<text x="205.4" y="184.9">Power LED</text>
<text x="208.4" y="182.4">LCD/D7</text>
<text x="223.7" y="181.3">1</text>
<text x="223.7" y="183.8">2</text>
<text x="228.7" y="182.4">PB0/T0/XCK</text>
<text x="228.7" y="184.9">PB1/T1</text>
<text x="261.4" y="182.4">PD5/OC1A</text>
<text x="262.5" y="184.9">PD6/ICP1</text>
<text x="275.6" y="181.3">19</text>
<text x="275.6" y="183.8">20</text>
<text x="284.5" y="182.4">BUZ-PWM</text>
<text x="284.5" y="184.9">LN98/N1</text>
<text x="360.8" y="182.4">BUZ-PWM</text>
<text x="382.1" y="184.8">1k</text>
<text x="409.2" y="182">BC547</text>
<text x="133.4" y="191.3">Engine Status LED</text>
<text x="186.9" y="186.3">1k</text>
<text x="198.5" y="187.4">Engine Status LED</text>
<text x="203.6" y="190">Warning LED</text>
<text x="223.7" y="186.3">3</text>
<text x="223.7" y="188.9">4</text>
<text x="223.7" y="191.4">5</text>
<text x="228.7" y="187.4">PB2/AIN0/INT2</text>
<text x="228.7" y="190">PB3/AIN1/OC0</text>
<text x="262.8" y="187.4">PD7/OC2</text>
<text x="275.6" y="186.3">21</text>
<text x="284.5" y="187.4">LN98/N2</text>
<text x="148.6" y="193.8">Fault LED</text>
<text x="169" y="192.5">Warning LED</text>
<text x="206.6" y="192.5">Fault LED</text>
<text x="210.7" y="195.1">MOSI</text>
<text x="210.7" y="197.6">MISO</text>
<text x="223.7" y="194">6</text>
<text x="223.7" y="196.5">7</text>
<text x="228.7" y="192.5">PB4/SS</text>
<text x="228.7" y="195.1">PB5/MOSI</text>
<text x="228.7" y="197.6">PB6/MISO</text>
<text x="266.2" y="197.6">AREF</text>
<text x="275.6" y="196.5">32</text>
<text x="190.6" y="202.7">Power LED</text>
<text x="211.6" y="200.1">SCK</text>
<text x="223.7" y="199">8</text>
<text x="228.7" y="200.1">PB7/SCK</text>
<text x="266.1" y="200.1">AVCC</text>
<text x="275.6" y="199">30</text>
<text x="284.5" y="200.1">AVCC</text>
<text x="293.2" y="201.5">100n</text>
<text x="124.3" y="205.1">0.33k</text>
<text x="138.3" y="205.1">0.33k</text>
<text x="157.3" y="205.1">0.33k</text>
<text x="173.8" y="205.1">0.33k</text>
<text x="227.2" y="204.1">ATMEGA32</text>
<text x="268.6" y="207.8">AVCC</text>
<text x="295.8" y="209.2">10uH</text>
<text x="140.5" y="214.6">Fault led</text>
<text x="158.2" y="214.6">warning led</text>
<text x="176" y="214.6">Power Led</text>
<text x="205.6" y="215.4">MISO</text>
<text x="218.6" y="214.3">1</text>
<text x="232.5" y="214.3">2</text>
<text x="284.7" y="215.1">100nF</text>
<text x="369.6" y="212.8">+12v</text>
<text x="120.1" y="219.7">Eng</text>
<text x="123.8" y="219.7">ine status led</text>
<text x="205.5" y="220.5">Reset</text>
<text x="206.5" y="217.9">SCK</text>
<text x="218.6" y="216.8">3</text>
<text x="218.6" y="219.4">5</text>
<text x="232.5" y="216.8">4</text>
<text x="232.5" y="219.4">6</text>
<text x="241.4" y="217.9">MOSI</text>
<text x="222.1" y="224.4">26640601RP2</text>
<text x="407.5" y="226.9">220uF</text>
<text x="407.5" y="242.2">100nF</text>
<text x="351.6" y="252.3">100nF</text>
<text x="400" y="253.2">0.01k</text>
<text x="422.9" y="253.2">0.01k</text>
<text x="453.2" y="255.9">0.01k</text>
<text x="470" y="253.5">INT0/FeedBack/chA</text>
<text x="362.6" y="267.6">9</text>
<text x="372.8" y="267.6">4</text>
<text x="453.2" y="268.6">0.01k</text>
<text x="470" y="266.2">INT0/FeedBack/chB</text>
<text x="332.1" y="273.8">LN98/N1</text>
<text x="348.2" y="272.7">5</text>
<text x="348.2" y="275.2">7</text>
<text x="353.1" y="273.8">IN1</text>
<text x="359.8" y="273.7">VCC</text>
<text x="370.8" y="273.7">VS</text>
<text x="384.9" y="275.2">2</text>
<text x="401.6" y="273.5">1N4007</text>
<text x="424.4" y="273.5">1N4007</text>
<text x="332.1" y="276.3">LN98/N2</text>
<text x="347" y="277.8">10</text>
<text x="347" y="280.3">12</text>
<text x="353.1" y="276.3">IN2</text>
<text x="353.1" y="278.9">IN3</text>
<text x="353.1" y="281.4">IN4</text>
<text x="375.4" y="276.3">OUT1</text>
<text x="375.4" y="281.4">OUT2</text>
<text x="384.9" y="280.3">3</text>
<text x="326.3" y="284">Motor_PWM_A</text>
<text x="347.2" y="285.4">11</text>
<text x="348.2" y="282.9">6</text>
<text x="353.1" y="284">ENA</text>
<text x="353.1" y="286.5">ENB</text>
<text x="375.4" y="286.5">OUT3</text>
<text x="384.9" y="285.4">13</text>
<text x="400" y="286.2">0.01k</text>
<text x="422.9" y="286.2">0.01k</text>
<text x="463.5" y="285.9" transform="rotate(-90 463.5 285.9)">+88.8</text>
<text x="347" y="293">15</text>
<text x="348.2" y="290.5">1</text>
<text x="353.1" y="291.6">SENSA</text>
<text x="375.4" y="291.6">OUT4</text>
<text x="384.9" y="290.5">14</text>
<text x="353.1" y="294.1">SENSB</text>
<text x="364.7" y="294.3">GND</text>
<text x="367.7" y="300.4">8</text>
<text x="382.5" y="300.6">L298</text>
<text x="401.6" y="304">1N4007</text>
<text x="424.4" y="304">1N4007</text>
<text x="221.2" y="309.1">100nF</text>
</g>
<text font-size="2.3" x="403" y="110.9">Volts</text>
</svg>
